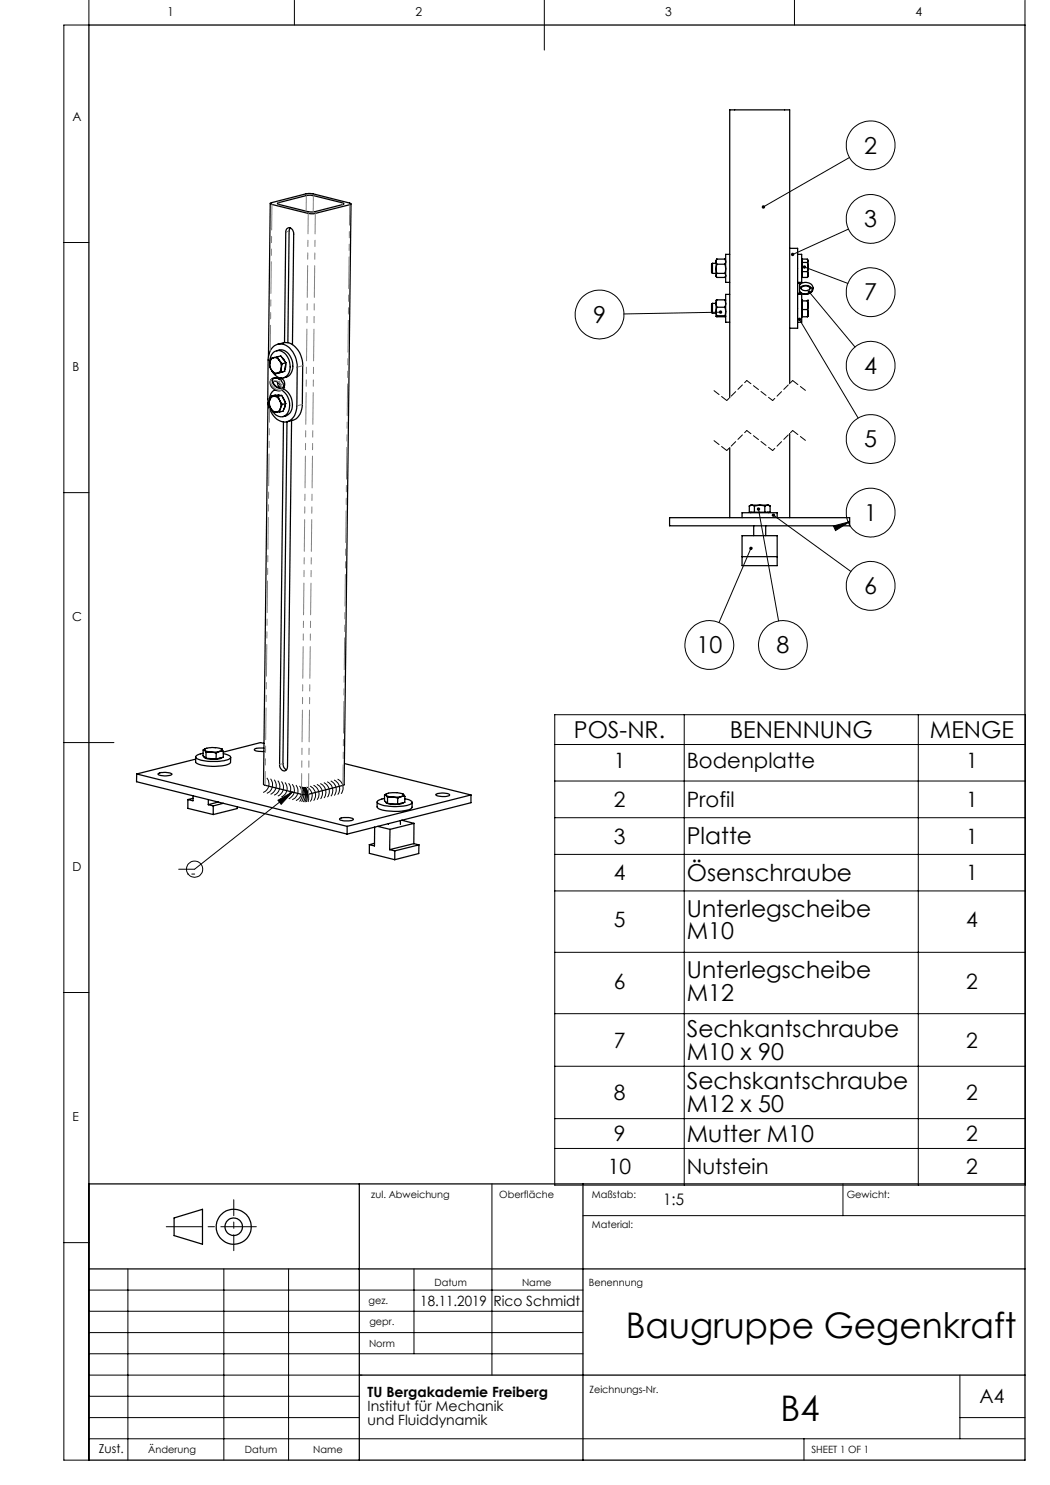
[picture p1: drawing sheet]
<svg xmlns="http://www.w3.org/2000/svg" width="210mm" height="297mm" viewBox="0 0 210 297" stroke-linecap="round" stroke-linejoin="round" font-family="sans-serif">
<g fill="none" stroke="#000" stroke-width=".2">
<path d="M17.8 0v5h-5v287h5v-55.2M58.9 0v5M108.9 0v10M158.9 0v5M205 0v5M169.9 31.5l-17.2 9.9M12.8 48.5h5M160.9 53.4l8.7 3.3M161.9 58.4l9.1 11M169.7 45.8l-11.2 5.1M144.1 62.4l-19.3 .4M159.9 63.9l11.7 19.7"/>
<path d="M12.8 98.5h5M150.2 109.7l-6.4 14.8M151.7 101.8l4 22.4M154.7 103l15.5 11.3M166.7 105.2l3.2-.9-2.8 1.8zM169.9 104.3l-.2 .2M12.8 148.5h10M53.4 155.6a1.88 1.88 0 0 1-.8 2.9M54.1 155.7a1.94 1.94 0 0 1-.7 3M54.8 156a1.87 1.87 0 0 1-.7 2.9M55.6 156.1a1.85 1.85 0 0 1-.8 2.9M56.3 156.3a1.87 1.87 0 0 1-.7 2.9"/>
<path d="M57 156.5a1.85 1.85 0 0 1-.7 2.9M57.7 156.7a1.9 1.9 0 0 1-.7 2.9M58.5 156.8a1.9 1.9 0 0 1-.8 3M58.5 158.4l-19.6 15.4h-3.2M59.2 157a1.88 1.88 0 0 1-.7 2.9M59.9 157.2a1.9 1.9 0 0 1-.7 2.9M60.5 157.3v.3a3.2 3.2 0 0 1-.6 2.7M60.6 157.4a3.4 3.4 0 0 1-.3 3M60.7 157.4l.2 .3a3.4 3.4 0 0 1-.2 2.7M60.9 157.4a3.4 3.4 0 0 1 .1 3M61 157.4a3.2 3.2 0 0 1 .3 3M61.1 157.4a3.3 3.3 0 0 1 .5 3"/>
<path d="M61.3 157.4a1.93 1.93 0 0 1 .8 2.9M62 157.2a1.9 1.9 0 0 1 .7 2.9M62.7 157.1a1.93 1.93 0 0 1 .7 2.8M63.4 156.9a1.9 1.9 0 0 1 .7 2.9M64.1 156.7a1.93 1.93 0 0 1 .7 2.9M64.8 156.5a1.91 1.91 0 0 1 .7 2.9M65.4 156.3a1.95 1.95 0 0 1 .8 2.9M66.1 156.2a1.94 1.94 0 0 1 .8 2.9M66.8 156a1.98 1.98 0 0 1 .8 2.9M67.5 155.8a1.94 1.94 0 0 1 .7 2.9M110.9 142.9h94.2v94.1h-94.2zM110.9 156.2h94.2"/>
<path d="M110.9 148.9h94.2M136.8 142.9v94.1M183.7 142.9v94.1M55.6 160.1l2.9-1.7-2.3 2.5zM110.9 163.5h94.2M110.9 170.9h94.2M110.9 178.2h94.2M12.8 198.5h5M110.9 190.5h94.2M110.9 202.7h94.2M110.9 213.3h94.2M98.4 236.8v38.2"/>
<path d="M110.9 223.7h94.2M110.9 229.7h94.2M168.6 236.8v6.3M12.8 248.5h5M17.8 258h98.8M25.6 253.8v38.2M44.8 253.8v38.2M57.7 253.8v38.2M82.8 253.8v17M116.6 243.1h88.4M17.8 270.8h98.8M17.8 266.5h98.8"/>
<path d="M17.8 262.3h98.8M17.8 279.3h54.1M17.8 275h54.6M192 275v12.8M17.8 287.8h187.2M17.8 283.5h54.1M160.8 287.8v4.2M192 283.5h13"/>
<circle cx="174.1" cy="29.1" r="4.9"/>
<circle cx="174.1" cy="43.8" r="4.9"/>
<circle cx="174.1" cy="58.5" r="4.9"/>
<circle cx="119.9" cy="62.9" r="4.9"/>
<circle cx="174.1" cy="73.2" r="4.9"/>
<circle cx="174.1" cy="87.8" r="4.9"/>
<circle cx="174.1" cy="117.2" r="4.9"/>
<circle cx="174.1" cy="102.5" r="4.9"/>
<circle cx="141.9" cy="129" r="4.9"/>
<circle cx="156.6" cy="129" r="4.9"/>
<circle cx="38.9" cy="173.8" r="1.63"/>
</g>
<g fill="none" stroke="#000" stroke-width=".25">
<path d="M17.8 5h187.2v287h-187.2zM54 40.7l-.3 30.6M54.1 40.6l7.2-1.9h.8l8.1 2.1-7.3 1.9-.7 .1-7.8-1.9zM55.5 40.6l5.9-1.5 .8-.1 6.6 1.7-5.9 1.7h-.8l-6.3-1.5zM58 45.6l-.2 .6-.2 22.3M70.2 40.8l-1.4 116.2-7.6 1.9h-.9l-7.6-2 .9-76.4M142.5 52.7v2M142.5 52.7l-.2 .1v1.7l.2 .2M142.5 52.7h.7M142.5 54.7h.7M143.2 53.8l.2 .9M143.2 52.3l.2 .5"/>
<path d="M143.2 52.3v1.5M143.2 53.8v1.3M143.2 55.1l.1 .4M143.4 52.8l-.2 1M143.4 54.7l-.2 .4M143.4 51.8l-.2 .5M143.4 60l-.2 .7M143.4 60l-.2 .1v.6M143.4 54.7h1.6M143.4 51.8h1.6M143.4 52.8h1.6M143.4 60h1.6"/>
<path d="M145 52.8l.1 1-.1 .9M145 51.8l.1 .5-.1 .5M145 54.7l.1 .4-.1 .4h-1.6l-.2-.4M145 60l.1 .7-.1 .8M145 60l.1 .1M145 51.8l.1 .3M145.1 55.3l-.1 .2M145.9 58.9h-.8v5.5h.8M145.9 50.9h-.8v5.6h.8M157.9 49.7h1.6v15.9h-1.6M159.5 50.9h.8v5.6h-.8M159.5 58.9h.8v5.5h-.8"/>
<path d="M159.5 56.7h.4v2h-.4M159.9 56.9a1.64 1.64 0 0 1 2.7 .7M159.9 57.6a1.54 1.54 0 0 1 2.5 .3 1.38 1.38 0 0 1-2.3 .6l-.2-.2M160.2 57.6a1.06 1.06 0 0 0 1.8 0 1.08 1.08 0 0 0-1.8 .1M160.3 52.1h.1M160.3 55.3h.1M160.4 59.9v3.5h1.1M160.4 52.5h1.1M160.4 54.3h1.1M161.5 52.5l.1 .9M161.5 54.3l.1 .6M161.5 52l.1 .2"/>
<path d="M161.6 53.4l-.1 .9M161.6 53.4v1.5M161.6 52.2l-.1 .3M161.6 52.2v1.2M161.6 54.9l-.1 .6M161.6 52.2l-.1-.4h-1.1v3.7h1.1M162.6 57.6a1.6 1.6 0 0 1-2.7 .8M53.9 80v.7l.2 .9M53.9 80a1.51 1.51 0 0 0 .2 1.6M54 72.6a2.05 2.05 0 0 0 .4 1.5M54 72.6a1.46 1.46 0 0 0 .4 1.5M54 72.6a1.89 1.89 0 0 1 2.3-2.4 3.4 3.4 0 0 1 1.1 5 1.73 1.73 0 0 1-2.7-.6l-.4-.6"/>
<path d="M54.3 75.9a1.57 1.57 0 0 0 .3 1.8 1.57 1.57 0 0 0 1.9 .2M54.3 75.9a1.29 1.29 0 0 1 1.8 0M54.3 79.2l.6 .1M54.3 79.2l-.4 .8M54.4 74.1a1.11 1.11 0 0 0 1.1 .5M54.4 74.1l.6 .7M54.6 69.4a2.55 2.55 0 0 1 4 1l.5 .9 .3 1.6v8.3a2.94 2.94 0 0 1-2.4 3.2 4.3 4.3 0 0 1-3.4-4.6l.1-8.3 .4-1.4zM54.7 71.5a1.12 1.12 0 0 0-.7 1.1M54.7 71.5a1.11 1.11 0 0 1 1.1 .6M54.7 71.5l-.5 .2-.2 .9M54.8 76.3a1.07 1.07 0 0 1 1.2 1.2 1.15 1.15 0 0 1-1.2-1.2zM54.9 79.3a1 1 0 0 0-1 .7"/>
<path d="M54.9 79.3a1.35 1.35 0 0 1 1.1 .8M54.9 79.3h.7M55 78a2.19 2.19 0 0 0-1.1 2.2M55.3 70.2a2.27 2.27 0 0 1 3 1.7 2.75 2.75 0 0 1-.9 3.5l-.7 .2M55.5 71.4l.3 .7M55.5 71.4l-.8 .1M55.5 71.4l.7-.2 1 1.4M55.5 74.6l-.5 .2M55.5 76.4l.1 .6 .4 .5M55.6 79.1h.4M55.6 68.9a2.97 2.97 0 0 1 4.1 1.2l.4 .9 .4 1.6v8.3a3.2 3.2 0 0 1-3.1 3.4M55.6 79.3l.4 .8"/>
<path d="M55.8 75.8a1.01 1.01 0 0 1 1.1 .5 1.01 1.01 0 0 1-.1 1.1M55.8 72.1l.4 .7 .1 .8M55.8 72.1l.7 .6M56.1 76h.1M56.2 76a.93 .93 0 0 0-1-.4 .93 .93 0 0 0-.7 .6 1.51 1.51 0 0 0 2.1 1.2l.1-.6M56.2 76l.5 .8M56.2 74.4l-.7 .2M56.3 73.6l-.1 .8M56.3 73.6a1.22 1.22 0 0 1-.8 1M56.3 75.6l-.3 .1M56.3 78a3.3 3.3 0 0 1 .7 5.1 1.87 1.87 0 0 1-2.6-.9M56.3 79.1l.9 1.6"/>
<path d="M56.3 79.1l-.7 .2M56.3 79.1l-1.3-.1-.7 .2M56.4 71.5l.6 .9M56.4 74.4h-.1M56.5 72.7l-.2 .9M56.5 79.4l.5 1.1M56.6 77.8a3.3 3.3 0 0 1 1.2 5l-.5 .3-.7 .2M56.6 77.8l-.1 .1M56.7 76.8l.1 .5-.2 .5M56.7 77.6h.1M56.9 68.5l.3-22.1a.75 .75 0 0 1 .6-.9 .75 .75 0 0 1 .8 .7l.1 .6-.2 22.1M56.9 74.3l-.7 .1"/>
<path d="M56.9 74.3l-1.9 .5M57.2 72.8l-.2 1.1M57.2 72.6l-.3 1.7M57.2 72.6l-.7 .1M142.5 60.7v1.9M142.5 60.7l-.2 .1v1.7l.2 .1M142.5 60.7h.7M142.5 62.6h.7M143.2 62.3l.2 .8M143.2 60.7l.2 .8M143.2 60.7v1.6M143.2 62.3v.9"/>
<path d="M143.4 61.5l-.2 .8M143.4 63.1l-.2 .1M143.4 63.1h1.6M143.4 61.5h1.6M145 61.5l.1 .8-.1 .8M145 63.1l.1 .1-.1 .2-1.8-.2M157.9 76.7v-54.7h-12v57.5M160.3 60.1h.1M160.3 63.2h.1M160.4 60.2h1.1M160.4 61.9h1.1M161.5 60.2l.1 .9"/>
<path d="M161.5 61.9l.1 .7M161.6 60v.1M161.6 61.1l-.1 .8M161.6 61.1v1.5M161.6 62.6l-.1 .8M161.6 60.1l-.1 .1M161.6 60.1v1M161.6 63.2l-.1 .2M161.6 62.6v.6M161.6 63.2v.1M54.1 81.6a1.47 1.47 0 0 0 1.1 .8M54.1 81.6a.85 .85 0 0 0 1.1 .8"/>
<path d="M55.2 82.4h.7M56 80.1l.4 .8M56 80.1l.2 1-.1 .6M56.1 81.7a1 1 0 0 1-.9 .7M56.1 81.7l-.2 .7M56.4 80.9l-.3 .8M57 81l-.2 .8M57.2 80.7l-.8 .2M57.2 80.7l-.6 1.5-.7 .2M57.4 84.3l-.8 68.4 .2 .8 .5 .4M58.3 84.1l-.8 69.2a.72 .72 0 0 1-.5 .9 .72 .72 0 0 1-.9-.5l-.2-.8 .8-68.5M145.9 89.5v14"/>
<path d="M157.9 86.7v16.8M133.9 103.5h36v1.7h-36zM148.4 103.5v-1h7v1M148.4 107.1h7v6h-7zM148.4 111.3h7M149.9 101.2v1.2h4.1v-1.2M150.1 102.4v.1M150.4 101l-.5 .2M150.4 101l.5 .2M150.4 101h1.5M150.7 105.2v1.9M150.9 101.2v1.2"/>
<path d="M151.9 101l-1 .2M151.9 101l1.1 .2M151.9 101h1.6M153 101.2v1.2M153.1 105.2v1.9M153.5 101l-.5 .2M153.5 101l.5 .2M153.7 102.4v.1M27.3 154.8l42.1 10.5M27.3 154.8v1.5l42.1 10.5M31.6 154.7l1.2-.2a1.71 1.71 0 0 1 1.6 .4 2.89 2.89 0 0 1-2.8-.1zM37.6 159.9v1.8l5.1 1.2"/>
<path d="M38.6 159.7l-1 .2M38.6 159.2v1l-1-.3M39.1 151.4v1a2.12 2.12 0 0 0 1.9 .7 9.4 9.4 0 0 0 4.9-.4l.2-.2v-1M39.1 151.8l-11.8 3M40.6 150.7a1.34 1.34 0 0 0-1.4 .8 5 5 0 0 0 3.8 .8 4.4 4.4 0 0 0 3.1-.8l-.2-.4-1.2-.4M40.6 150l.3 .1M40.6 150v1.2l.6 .5M40.8 151.3a1.02 1.02 0 0 0 1.3 .5 3.6 3.6 0 0 0 2.3-.3M40.9 150.1l1.3 .3M40.9 150.1l.3 .4M41 149.8l-.4 .2M41 149.8h.1"/>
<path d="M41.2 151.7l2 .1M41.2 150.5v1.2M41.7 159.9v1M42.2 150.4l-1 .1M42.2 150.4l1.1 .2M43.3 150.6l-.1 1.2M44 150.3l-1.8 .1M44 150.3l-.7 .3M44 150.3h.7M44.3 149.8h.1M44.3 149.8l.1 .1M44.4 149.9a4.4 4.4 0 0 0-3.5 0v.2"/>
<path d="M44.4 149.9v.2l-.4 .2M44.4 149.9l.3 .4M44.7 150.3v1.1l-1.5 .4M52.8 149.6h-.1a2.58 2.58 0 0 0-1.8 .3 1.56 1.56 0 0 0 1.6 .4h.3M52.8 148.7l-.7-.2-7.4 1.9M68.9 152.7l25.3 6.3M76.9 159.7a1.39 1.39 0 0 0-1.4 .8 4.8 4.8 0 0 0 3.3 .8 6.3 6.3 0 0 0 3.6-.6l-.1-.4-1.3-.6M76.9 159l.3 .1M76.9 159v1.2l.6 .5M77.2 159.1l1.3 .3M77.2 159.1l.3 .4M77.3 158.7l-.4 .3"/>
<path d="M77.5 159.5v1.2M78.5 159.4l-1 .1M78.5 159.4l1.1 .2M79.6 159.6l-.1 1.2M80.3 159.3l-1.8 .1M80.3 159.3l-.7 .3M80.5 158.8h.1M80.6 158.8l.1 .1M80.7 158.9a4.4 4.4 0 0 0-3.5 0v.2M80.7 158.9a.33 .33 0 0 1-.1 .3 .33 .33 0 0 1-.3 .1M80.7 158.9l.3 .4M81 159.3h-.7"/>
<path d="M81 159.3v1.2l-1.5 .3M87.2 158.9l.9-.3a2.37 2.37 0 0 1 1.8 .4 2.91 2.91 0 0 1-2.8-.1zM94.2 159l-24.8 6.3M94.2 159v1.5l-24.8 6.3M41.7 160.9l1 .3M42.7 161.2v1.7M43.7 160.4l-2 .5M44.7 160.7l-2 .5M47.4 161.4v.3l-4.7 1.2M67.9 163.7l.9-.2a2.31 2.31 0 0 1 1.9 .4 3.4 3.4 0 0 1-2.8 0zM69.4 165.3v1.5M73.9 168.9v1.8l5.1 1.2"/>
<path d="M74.9 168.7l-1 .2M74.9 165.4v3.8l-1-.3M75.4 160.4v1a1.99 1.99 0 0 0 1.9 .8h.5a8.3 8.3 0 0 0 4.4-.5l.2-.2v-1M75.5 165.3l2.5 .6M77.1 160.4a1.15 1.15 0 0 0 1.3 .5h.3a2.83 2.83 0 0 0 2-.4M77.5 160.7l2 .1M77.7 164.7v.2M77.9 169.9l1.1 .3M78 165.9l-.1 4M79 170.2v1.7M80.1 164.1v.8M80.3 164l2.5 .7"/>
<path d="M82.8 168.7l-4.9 1.2M82.8 168.7l1 .3M82.8 164.7l-4.8 1.2M82.8 164.7v4M83.8 169l-4.8 1.2M83.8 169l-.1 1.7-4.7 1.2M17.8 236.8h187.2M71.9 236.8v55.2M116.6 236.8v55.2M17.8 253.8h187.2M34.8 243.6l5.7-1.7v6.9l-5.7-1.7zM71.9 275h133.1"/>
<circle cx="46.7" cy="245.4" r="1.74"/>
<circle cx="46.7" cy="245.4" r="3.5"/>
</g>
<path d="M161.1 78.1l-2.6-2M145.4 90.1l-2.6-2M145.4 80.1l-2.6-2M161.1 88.1l-2.6-2" fill="none" stroke="#000" stroke-width=".2" stroke-dasharray="1.3 .6"/>
<path d="M149.4 76.1l-4 4M158.5 76.1l-4 4M149.4 86.1l-4 4M158.5 86.1l-4 4M38.9 174.8h-1.3" fill="none" stroke="#000" stroke-width=".2" stroke-dasharray="1.3 .6" stroke-dashoffset=".7"/>
<path d="M154.5 90.1l-5.1-4M154.5 80.1l-5.1-4" fill="none" stroke="#000" stroke-width=".2" stroke-dasharray="1.3 .6" stroke-dashoffset=".2"/>
<path d="M33.3 245.3h18" fill="none" stroke="#000" stroke-width=".2" stroke-dasharray="15.2 1.3 1.3 1.3" stroke-dashoffset="8.1"/>
<path d="M46.8 239.9v10.2" fill="none" stroke="#000" stroke-width=".2" stroke-dasharray="15.2 1.3 1.3 1.3" stroke-dashoffset="12.1"/>
<g fill="#000">
<path d="M55.6 160.1l2.9-1.7-2.3 2.5z"/>
<path d="M152.4 41.2v.4l.3-.2-.3 .2a.34 .34 0 0 0 .5 .1 .34 .34 0 0 0 0-.5 .34 .34 0 0 0-.5 0zM158.4 50.6l-.2 .2v.2l.3-.1-.3 .1a.34 .34 0 0 0 .5 .2 .34 .34 0 0 0 .1-.5 .34 .34 0 0 0-.4-.1zM160.6 53.2v.1l.3 .1-.3-.1a.33 .33 0 0 0 .4 .4 .33 .33 0 0 0 .2-.6 .33 .33 0 0 0-.6 .1zM161.6 58.1a.34 .34 0 0 0 .1 .6 .34 .34 0 0 0 .5-.2 .34 .34 0 0 0-.5-.4l.2 .3zM159.6 63.6a.34 .34 0 0 0 .2 .6 .34 .34 0 0 0 .4-.4 .34 .34 0 0 0-.5-.2l.2 .3zM154.4 102.8a.34 .34 0 0 0 .2 .6 .34 .34 0 0 0 .4-.4 .34 .34 0 0 0-.5-.2l.2 .2zM166.7 105.2l3.2-.9-2.8 1.8zM151.4 101.6a.34 .34 0 0 0 .1 .5 .34 .34 0 0 0 .5-.2 .34 .34 0 0 0-.4-.4l.1 .3-.1-.3zM149.9 109.5a.33 .33 0 0 0 .1 .4 .33 .33 0 0 0 .5-.1 .33 .33 0 0 0-.2-.4l-.1 .3 .1-.3zM143.8 62.2a.34 .34 0 0 0 .2 .5 .34 .34 0 0 0 .5-.3h-.4h.4a.35 .35 0 0 0-.3-.3 .35 .35 0 0 0-.4 .1z"/>
</g>
<g fill="none" stroke="#808080" stroke-width=".2" stroke-dasharray="6.3 1.3 1.3 1.3 1.3 1.3">
<path d="M62.7 39.1l-.1 3.3M55.8 40.5v.4M57.9 46.2l-.7 .2M61.2 42.2l.1-3.1M68.5 40.9v-.3M54.2 75.9a1.73 1.73 0 0 0 2 2.1l.3-.2M55.8 76.4l-.7-.3-.4 .2M55.8 76.4l-.1 .2M55.8 76.4l.4 .6M56.1 77.4l.1-.4M56.1 77.1l.1-.1M56.2 77l.5-.2"/>
<path d="M56.2 77l-.4-.6M56.2 76l-.4 .4M56.6 77.8a1.72 1.72 0 0 1-2.5-1.6l.2-.3M59.5 73.4l1.1-.3M59.4 81.2l1.1-.3M56.6 152.7l-.7 .2"/>
</g>
<path d="M63.1 42.7l-1.4 116.1M60.3 158.8l1.3-116.1M68.6 157.1l1.3-116.2" fill="none" stroke="#808080" stroke-width=".2" stroke-dasharray="6.3 1.3 1.3 1.3 1.3 1.3" stroke-dashoffset="2.2"/>
<path d="M54.4 40.9l-.4 29.3" fill="none" stroke="#808080" stroke-width=".2" stroke-dasharray="6.3 1.3 1.3 1.3 1.3 1.3" stroke-dashoffset="1.2"/>
<path d="M53.9 81.7l-.9 75.3" fill="none" stroke="#808080" stroke-width=".2" stroke-dasharray="6.3 1.3 1.3 1.3 1.3 1.3" stroke-dashoffset="3.6"/>
<g font-size="7.1">
<text x="125.1" y="267.5">Baugruppe Gegenkraft</text>
<text x="156.1" y="284.1">B4</text>
</g>
<g font-size="4.7">
<text x="172.9" y="30.7">2</text>
<text x="172.9" y="45.4">3</text>
<text x="118.6" y="64.5">9</text>
<text x="172.9" y="60.1">7</text>
<text x="172.9" y="74.8">4</text>
<text x="172.9" y="89.4">5</text>
<text x="172.9" y="104.2">1</text>
<text x="172.9" y="118.8">6</text>
<text x="139.3" y="130.6">10</text>
<text x="155.3" y="130.6">8</text>
<text x="114.8" y="147.6">POS-NR.</text>
<text x="146" y="147.6">BENENNUNG</text>
<text x="186" y="147.6">MENGE</text>
<text x="137.3" y="168.9">Platte</text>
<text x="137.3" y="176.2">Ösenschraube</text>
<text x="137.3" y="183.3">Unterlegscheibe</text>
<text x="137.3" y="187.8">M10</text>
<text x="137.3" y="195.6">Unterlegscheibe</text>
<text x="137.3" y="200.1">M12</text>
<text x="137.3" y="207.4">Sechkantschraube</text>
<text x="137.3" y="211.9">M10 x 90</text>
<text x="137.3" y="217.9">Sechskantschraube</text>
<text x="137.3" y="222.4">M12 x 50</text>
<text x="137.3" y="228.4">Mutter M10</text>
</g>
<g font-size="4.2">
<text x="122.7" y="153.7">1</text>
<text x="137.3" y="153.7">Bodenplatte</text>
<text x="193.2" y="153.7">1</text>
<text x="122.7" y="161.4">2</text>
<text x="137.3" y="161.4">Profil</text>
<text x="193.2" y="161.4">1</text>
<text x="122.7" y="168.7">3</text>
<text x="193.2" y="168.7">1</text>
<text x="122.7" y="176">4</text>
<text x="193.2" y="176">1</text>
<text x="122.7" y="185.5">5</text>
<text x="193.2" y="185.5">4</text>
<text x="122.7" y="197.7">6</text>
<text x="193.2" y="197.7">2</text>
<text x="122.7" y="209.5">7</text>
<text x="193.2" y="209.5">2</text>
<text x="122.7" y="220">8</text>
<text x="193.2" y="220">2</text>
<text x="122.7" y="228.2">9</text>
<text x="193.2" y="228.2">2</text>
<text x="121.6" y="234.9">10</text>
<text x="137.4" y="234.9">Nutstein</text>
<text x="193.2" y="234.9">2</text>
</g>
<text font-size="3.9" x="195.9" y="280.6">A4</text>
<text font-size="3.2" x="132.7" y="241.1">1:5</text>
<g font-size="2.8">
<text x="84.1" y="261.1">18.11.2019</text>
<text x="98.7" y="261.1">Rico Schmidt</text>
<text x="73.5" y="279.4">TU Bergakademie Freiberg</text>
<text x="73.5" y="282.2">Institut für Mechanik</text>
<text x="73.5" y="285">und Fluiddynamik</text>
</g>
<g font-size="2.5">
<text x="33.5" y="3.2">1</text>
<text x="83.1" y="3.2">2</text>
<text x="133.1" y="3.2">3</text>
<text x="183.1" y="3.2">4</text>
<text x="14.5" y="24.2">A</text>
<text x="14.5" y="74.2">B</text>
<text x="14.5" y="124.2">C</text>
<text x="14.5" y="174.2">D</text>
<text x="14.5" y="224.2">E</text>
<text x="19.8" y="290.5">Zust.</text>
</g>
<g font-size="2">
<text x="74.3" y="239.6">zul. Abweichung</text>
<text x="99.9" y="239.6">Oberfläche</text>
<text x="118.4" y="239.6">Maßstab:</text>
<text x="169.3" y="239.6">Gewicht:</text>
<text x="118.4" y="245.6">Material:</text>
<text x="86.9" y="257.2">Datum</text>
<text x="104.4" y="257.2">Name</text>
<text x="117.8" y="257.2">Benennung</text>
<text x="73.7" y="260.7">gez.</text>
<text x="73.8" y="269.4">Norm</text>
<text x="73.9" y="265">gepr.</text>
<text x="117.9" y="278.6">Zeichnungs-Nr.</text>
<text x="29.7" y="290.5">Änderung</text>
<text x="49" y="290.5">Datum</text>
<text x="62.7" y="290.5">Name</text>
<text x="162.3" y="290.6">SHEET 1 OF 1</text>
</g>
</svg>
